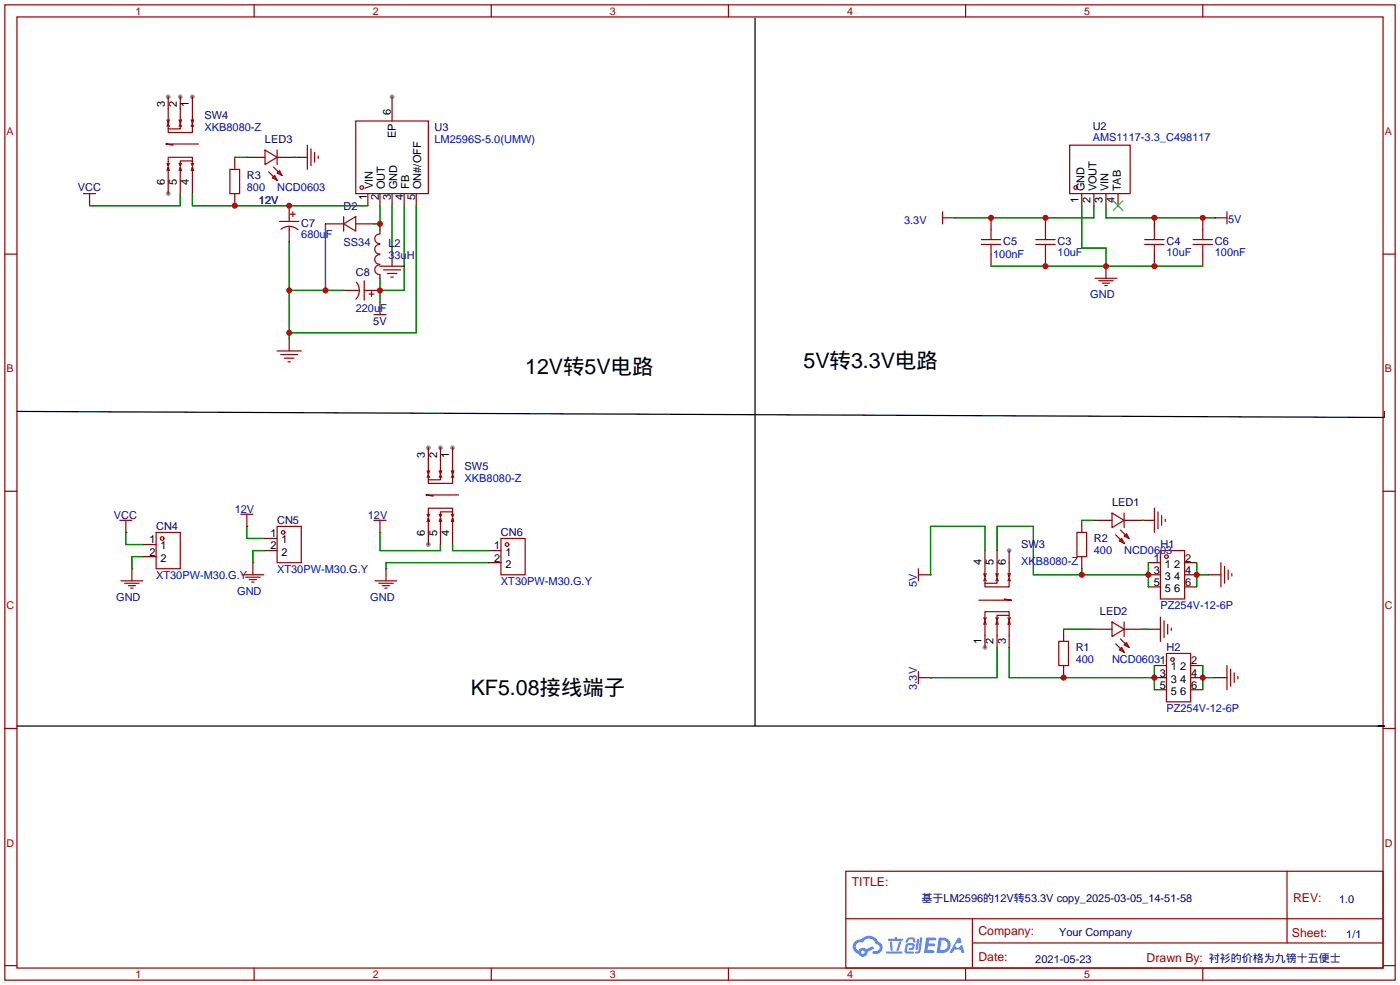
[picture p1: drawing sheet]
<svg xmlns="http://www.w3.org/2000/svg" width="294mm" height="207mm" viewBox="0 0 294 207" stroke-linecap="round" stroke-linejoin="round" font-family="sans-serif">
<g fill="#999">
<circle cx="82.3" cy="20.3" r=".51"/>
<circle cx="211.8" cy="115.6" r=".51"/>
<circle cx="206.8" cy="135.9" r=".51"/>
<circle cx="35.3" cy="40.6" r=".51"/>
<circle cx="35.3" cy="20.3" r=".51"/>
<circle cx="37.8" cy="20.3" r=".51"/>
<circle cx="40.4" cy="20.3" r=".51"/>
<circle cx="89.9" cy="114.3" r=".51"/>
<circle cx="89.9" cy="94" r=".51"/>
<circle cx="92.5" cy="94" r=".51"/>
<circle cx="95" cy="94" r=".51"/>
</g>
<g fill="none" stroke="#a10000" stroke-width=".25">
<path d="M1 1h291.9v204.7h-291.9zM3.6 3.6h286.7v199.6h-286.7zM53.3 1v2.6M103.1 1v2.6M152.9 1v2.6M202.7 1v2.6M252.5 1v2.6M1 53.3h2.6M290.3 53.3h2.6M1 103.1h2.6M290.3 103.1h2.6M1 152.9h2.6"/>
<path d="M290.3 152.9h2.6M177.5 182.9h112.8v20.3h-112.8zM177.6 192.8h112.6M204.1 197.9h86.1M204.1 192.8v10.2M270.2 182.9v15M1 202.7h2.6M53.3 203.2v2.5M103.1 203.2v2.5M152.9 203.2v2.5M202.7 203.2v2.5M252.5 203.2v2.5"/>
<path d="M290.3 202.7h2.6"/>
</g>
<g fill="#5487ff">
<path d="M194.4 196.8h1.8l.3 .1-.1 .4-1.4 .1-.1 .6h1.2l.2 .3-.3 .3h-1.2l-.1 .9h1.3l.2 .2-.2 .3h-2z"/>
<path d="M201.1 196.8h.5l.2 1-.4 .2a.54 .54 0 0 0-.8 .2 .54 .54 0 0 0 .3 .8 .54 .54 0 0 0 .7-.5l.4-.2 .4 1.7h-.6l-.2-.7h-1.3l-.3 .7h-.7z"/>
<path d="M192.5 197.1h.5l-.4 2.1-.2 .2-.2-.2z"/>
<path d="M193.2 196.8h.4l-.4 2.8a.64 .64 0 0 1-.4 .5 .64 .64 0 0 1-.7-.2l.7-.3z"/>
<path d="M190.5 196.9l.5-.1h.8l.4 1-.4 .1-.3-.7-.7 .1a.68 .68 0 0 1-.7 .6l-.1-.2z"/>
<path d="M190.3 198.1l1.3-.1a.75 .75 0 0 1 .4 .8 .75 .75 0 0 1-.6 .6h-.6l-.1-.2 .3-.2h.4l.2-.6h-1l-.3 1.3h1.4l.2 .3-.3 .2h-1.3l-.3-.2-.1-.4z"/>
<path d="M186.1 199.7h3.1l.2 .2-.2 .3h-3.1z"/>
<path d="M188.7 197.6h.5l-.3 1.2a.73 .73 0 0 1-.5 .8l-.2-.2z"/>
<path d="M186.8 197.7h.4l.2 1.7-.2 .2-.2-.2z"/>
<path d="M186.4 197.1h1.4l.1-.4h.4v.4h1.1l.2 .2-.3 .2h-2.8z"/>
<path d="M197.1 196.8l-.5 3.2h1.1a1.64 1.64 0 0 0 1.8-1.6 1.64 1.64 0 0 0-1.9-1.6zM197.6 197.4a1.08 1.08 0 0 1 1.3 1.1 1.08 1.08 0 0 1-1.4 1h-.2z"/>
<path d="M179.5 197.6a1.5 1.5 0 0 0 .7 2.6 .99 .99 0 0 0 1.1 .6 .99 .99 0 0 0 .8-1l1.4-.7-.3-.5-1.3 .7-.2-.2a1 1 0 0 0-1.5 .5 .95 .95 0 0 1-.5-1.4 .95 .95 0 0 1 1.4-.3 1.46 1.46 0 0 1 1.5-.9 1.46 1.46 0 0 1 1.3 1.2 .78 .78 0 0 1 .7 1 .78 .78 0 0 1-1.1 .4 .3 .3 0 0 0-.4 .3 .3 .3 0 0 0 .3 .3 1.36 1.36 0 0 0 1.8-.8 1.36 1.36 0 0 0-.9-1.7 2.16 2.16 0 0 0-3.6-.5l-.7 .1zM180.8 199.9a.37 .37 0 0 1 .7 0 .37 .37 0 0 1-.7 0z"/>
</g>
<g fill="none" stroke="#a10000" stroke-width=".25">
<path d="M35.1 25.1l.2 .8M35.3 22.9v3l.3-.8M35.3 26v1.1h2.5v-1.1l.3 .5M35.3 35.1l-.2 .7M35.3 26l.3 .5M35.3 26l-.2 .5M35.6 35.8l-.3-.7v3M35.6 34.3l-.3 .5M37.6 34.3l.2 .5v-1h2.6v1M37.6 25.1l.2 .8M37.8 22.9v3l.3-.8M37.8 35.1l-.2 .7"/>
<path d="M37.8 26l-.2 .5M38.1 35.8l-.3-.7v3M38.1 34.3l-.3 .5M40.1 25.1l.3 .8M40.1 34.3l.3 .5M40.4 22.9v3l.2-.8M40.4 33.8v-.8h-5.1v1.8l-.2-.5M40.4 35.1l-.3 .7M40.4 26l-.3 .5M40.6 35.8l-.2-.7v3M40.6 26.5l-.2-.5v1.8h-5.1v-.7M40.6 34.3l-.2 .5"/>
<path d="M41.7 30.2h-6.9l1.5 .3M48.3 35.6h2v5h-2zM55.6 31.5l2.6 1.5-2.6 1.5zM56.4 36.1l1.8 1.7M57.1 37.3l.6-.5 .5 1zM57.4 35.1l1.8 1.7M58.2 36.3l.5-.5 .5 1zM58.2 31.5v3M64.5 30.5v5.1M65.3 31.2v3.6M66 32v2M66.8 32.8v.5"/>
<path d="M74.7 25.4h15.2v15.2h-15.2zM224.5 30.5h12.7v10.1h-12.7zM17.5 40.6h2.6M18.8 40.6v1.3M58.7 46.5h4M59 48.1a2.74 2.74 0 0 1 3.6 .1M60.7 45.7v.8M60.7 47.5v.8M61 45h1M61.5 44.5v1M72.1 47l2.6-1.5v3zM72.1 45.5v3"/>
<path d="M74.8 59.2a2.74 2.74 0 0 1-.1 3.6M76.5 58.9v4.1M79.7 53.5a1.01 1.01 0 0 0-1 1 1.01 1.01 0 0 0 1 1M79.7 51.3a1.01 1.01 0 0 0-1 1 1.01 1.01 0 0 0 1 1M79.7 55.6a1.01 1.01 0 0 0-1 1 1.01 1.01 0 0 0 1 1M79.7 49.1a1.01 1.01 0 0 0-1 1 1.01 1.01 0 0 0 1 1M79.8 55.9h5M80.5 56.6h3.6M81.3 57.4h2M82 58.2h.5M197.9 45.7h2.5M197.9 44.5v2.5"/>
<path d="M206 51.3h4.1M206 50.3h4.1M208 48.3v2M208 51.3v2M217.4 51.3h4.1M217.4 50.3h4.1M219.5 48.3v2M219.5 51.3v2M229.9 58.4h4.5M230.6 58.9h3.1M231.4 59.4h1.5M231.9 59.9h.5"/>
<path d="M232.2 55.9v2.5M240.3 51.3h4M240.3 50.3h4M242.3 48.3v2M242.3 51.3v2M250.4 51.3h4.1M250.4 50.3h4.1M252.5 48.3v2M252.5 51.3v2M255 45.7h2.6M257.6 44.5v2.5M58.2 73.7h5"/>
<path d="M58.9 74.4h3.6M59.7 75.2h2M60.5 75.9h.5M74.7 61h.7M76.5 61h.7M77.5 61.7h1M78 61.2v1M78.5 66h2.5M79.8 64.8v1.2M89.7 98.8l.2 .8M89.9 96.5v3.1l.3-.8M89.9 99.7v1h2.6v-1l.2 .5"/>
<path d="M89.9 99.7l.3 .5M89.9 99.7l-.2 .5M92.2 98.8l.3 .8M92.5 96.5v3.1l.2-.8M92.5 99.7l-.3 .5M94.7 98.8l.3 .8M95 96.5v3.1l.2-.8M95 99.7l-.3 .5M25.1 109.2h2.6M26.4 109.2v2.6M27.7 119.4v2.5M32.8 111.8h5v7.6h-5z"/>
<path d="M50.5 108h2.6M51.8 108v2.5M53.1 118.1v2.6M58.2 110.5h5v7.6h-5zM78.5 109.2h2.5M79.8 109.2v2.6M81 119.4v2.5M89.9 108.7l-.2 .8M90.2 109.5l-.3-.8v3.1M90.2 108l-.3 .5M92.2 108l.3 .5v-1.1h2.5v1.1M92.5 108.7l-.3 .8"/>
<path d="M92.7 109.5l-.2-.8v3.1M92.7 108l-.2 .5M94.7 108l.3 .5M95 107.4v-.7h-5.1v1.8l-.2-.5M95 108.7l-.3 .8M95.2 109.5l-.2-.8v3.1M95.2 100.2l-.2-.5v1.8h-5.1v-.8M95.2 108l-.2 .5M96.3 103.9h-6.9l1.5 .2M105.2 113h5v7.7h-5zM192.8 119.4v2.5M206.8 118.1v3.1l-.3-.8"/>
<path d="M209.3 118.1v3.1l-.3-.8M211.8 118.1v3.1l-.2-.8M226.1 111.8h2v5h-2zM233.4 107.7l2.6 1.5-2.6 1.5zM234.2 112.3l1.8 1.7M234.9 113.5l.6-.5 .5 1zM235.2 111.3l1.8 1.7M236 112.5l.5-.5 .5 1zM236 107.7v3M242.3 106.7v5.1M243.1 107.4v3.6M243.6 115.6h5.1v10.1h-5.1z"/>
<path d="M243.8 108.2v2M244.6 109v.5M256.3 118.1v5.1M257 118.9v3.5M257.8 119.6v2.1M25.4 121.9h4.6M26.2 122.4h3M26.9 122.9h1.5M27.4 123.4h.5M50.8 120.7h4.6M51.6 121.2h3M52.3 121.7h1.5"/>
<path d="M52.8 122.2h.5M78.7 121.9h4.6M79.5 122.4h3M80.3 122.9h1.5M80.8 123.4h.5M192.8 120.7h2.5M206.5 131.1l.3-.8v3.1M206.8 121.4v1h2.5v-1l.2 .5M206.8 130.3l.2 .8M206.8 121.4l.2 .5M206.8 121.4l-.3 .5M207 120.4l-.2 .8"/>
<path d="M207 129.7l-.2 .5M209 131.1l.3-.8v3.1M209 129.7l.3 .5v-1h2.5v1M209.3 130.3l.2 .8M209.3 121.4l-.3 .5M209.5 120.4l-.2 .8M209.5 129.7l-.2 .5M210.8 125.7l1.5 .3h-6.8M211.6 131.1l.2-.8v3.1M211.6 129.7l.2 .5M211.8 129.2v-.8h-5v1.8l-.3-.5M211.8 130.3l.3 .8"/>
<path d="M211.8 121.4l-.2 .5M212.1 121.9l-.3-.5v1.8h-5v-.8M212.1 120.4l-.3 .8M212.1 129.7l-.3 .5M222.2 134.6h2.1v5.1h-2.1zM233.4 130.6l2.6 1.5-2.6 1.5zM234.2 135.1l1.8 1.8M234.9 136.4l.6-.5 .5 1zM235.2 134.1l1.8 1.8M236 135.4l.5-.5 .5 1zM236 130.6v3M243.6 129.5v5.1"/>
<path d="M244.3 130.3v3.6M244.9 137.2h5v10.1h-5zM245.1 131.1v2M245.9 131.8v.5M257.6 139.7v5.1M258.6 120.4v.5M192.8 141v2.5M192.8 142.2h2.5M258.3 140.5v3.5M259.1 141.2v2.1M259.8 142v.5"/>
<circle cx="75.9" cy="39.4" r=".38"/>
<circle cx="225.8" cy="39.4" r=".38"/>
<circle cx="34" cy="113" r=".38"/>
<circle cx="59.4" cy="111.8" r=".38"/>
<circle cx="106.4" cy="114.3" r=".38"/>
<circle cx="244.9" cy="116.8" r=".38"/>
<circle cx="246.1" cy="138.4" r=".38"/>
</g>
<g fill="none" stroke="#870000" stroke-width=".25">
<path d="M35.3 20.3v2.6M35.3 38.1v2.5M37.8 20.3v2.6M37.8 38.1v2.5M40.4 20.3v2.6M40.4 38.1v2.5M49.3 33v2.6M51.8 33h3.8M58.2 33h6.3M82.3 20.3v5.1M18.8 41.9v1.3M49.3 40.6v2.6"/>
<path d="M60.7 43.2v2.5M60.7 48.3v2.5M68.3 47h3.8M74.7 47h3.8M77.2 40.6v2.6M79.8 40.6v2.6M79.8 48.3v.7M79.8 57.7v.7M82.3 40.6v2.6M82.3 53.3v2.6M84.8 40.6v2.6M87.4 40.6v2.6"/>
<path d="M200.4 45.7h.1M208 45.7v2.6M208 53.3v2.6M219.5 45.7v2.6M219.5 53.3v2.6M227.1 40.6v2.6M229.6 40.6v2.6M232.2 55.9h.1M232.2 40.6v2.6M234.7 40.6v2.6M242.3 45.7v2.6M242.3 53.3v2.6"/>
<path d="M252.5 45.7v2.6M252.5 53.3v2.6M255 45.7h.1M60.7 71.1v2.6M72.1 61h2.6M77.2 61h2.6M79.8 63.5v1.3M89.9 94v2.5M92.5 94v2.5M95 94v2.5M26.4 111.8h.1M27.7 119.4h.1"/>
<path d="M30.2 114.3h2.6M30.2 116.8h2.6M51.8 110.5h.1M53.1 118.1h.1M55.6 113h2.6M55.6 115.6h2.6M79.8 111.8h.1M81 119.4h.1M89.9 111.8v2.5M92.5 111.8v2.5M95 111.8v2.5M102.6 118.1h2.6"/>
<path d="M102.6 115.6h2.6M206.8 115.6v2.5M209.3 115.6v2.5M211.8 115.6v2.5M227.1 109.2v2.6M227.1 116.8v2.6M229.6 109.2h3.8M236 109.2h6.3M241 118.1h2.6M248.7 118.1h2.5M195.3 120.7h.1M206.8 133.4v2.5"/>
<path d="M209.3 133.4v2.5M211.8 133.4v2.5M223.3 132.1v2.5M223.3 139.7v2.5M229.6 132.1h3.8M236 132.1h3.8M241 123.2h2.6M241 120.7h2.6M241 132.1h2.6M242.3 139.7h2.6M248.7 123.2h2.5M248.7 120.7h2.5"/>
<path d="M249.9 139.7h2.6M253.7 120.7h2.6M195.3 142.2h.1M242.3 144.8h2.6M242.3 142.2h2.6M249.9 144.8h2.6M249.9 142.2h2.6M255 142.2h2.6"/>
</g>
<path d="M233.7 42.2l2 2M235.7 42.2l-2 2" fill="none" stroke="#3c3" stroke-width=".25"/>
<path d="M158.5 3.8v148.6M3.6 86.4l287 1.2v-1.2M3.6 152.4h287h-1.3" fill="none" stroke="#000" stroke-width=".25"/>
<g fill="none" stroke="#008700" stroke-width=".25">
<path d="M49.3 33h2.5M62 33h.1M37.8 40.6v2.6h-19M40.4 40.6v2.6h36.8M60.7 50.8v20.3M68.3 47v14M78.5 47h1.3M79.8 43.2v5.1M79.8 58.4v5.1M82.3 43.2v10.1M84.8 43.2v17.8h-5M87.4 43.2v26.7h-26.7"/>
<path d="M208 55.9h44.5M227.1 43.2v8.9h5.1v3.8M229.6 43.2v2.5h-29.2M232.2 43.2v2.5h22.8M60.7 61h11.4M26.4 111.8v2.5h3.8M30.2 116.8h-2.5v2.6M51.8 110.5v2.5h3.8M55.6 115.6h-2.5v2.5M79.8 111.8v3.8h12.7v-1.3M95 114.3v1.3h7.6M102.6 118.1h-21.6v1.3"/>
<path d="M206.8 115.6v-5.1h-11.5v10.2M209.3 115.6v-5.1h7.6v10.2h24.1M227.1 119.4v1.3M227.1 109.2h2.5M239.8 109.2h.1M241 118.1v5.1M251.2 118.1v5.1M209.3 135.9v6.3h-14M211.8 135.9v6.3h30.5M223.3 132.1h6.3M239.8 132.1h1.2M242.3 139.7v5.1"/>
<path d="M251.2 120.7h2.5M252.5 139.7v5.1M252.5 142.2h2.5"/>
</g>
<g fill="#c00">
<circle cx="219.5" cy="55.9" r=".63"/>
<circle cx="232.2" cy="55.9" r=".63"/>
<circle cx="242.3" cy="55.9" r=".63"/>
<circle cx="242.3" cy="45.7" r=".63"/>
<circle cx="252.5" cy="45.7" r=".63"/>
<circle cx="208" cy="45.7" r=".63"/>
<circle cx="219.5" cy="45.7" r=".63"/>
<circle cx="79.8" cy="47" r=".63"/>
<circle cx="79.8" cy="61" r=".63"/>
<circle cx="68.3" cy="61" r=".63"/>
<circle cx="60.7" cy="61" r=".63"/>
<circle cx="60.7" cy="69.8" r=".63"/>
<circle cx="241" cy="120.6" r=".63"/>
<circle cx="227.1" cy="120.6" r=".63"/>
<circle cx="251.2" cy="120.6" r=".63"/>
<circle cx="242.3" cy="142.2" r=".63"/>
<circle cx="223.3" cy="142.2" r=".63"/>
<circle cx="252.5" cy="142.2" r=".63"/>
<circle cx="49.3" cy="43.2" r=".63"/>
<circle cx="60.7" cy="43.2" r=".63"/>
</g>
<g font-size="4.5">
<text x="168.7" y="77.3">5V转3.3V电路</text>
<text x="110.2" y="78.5">12V转5V电路</text>
<text x="98.8" y="145.8">KF5.08接线端子</text>
</g>
<g font-size="2.6" fill="#a00000">
<text x="178.8" y="186.1">TITLE:</text>
<text x="271.4" y="189.4">REV:</text>
<text x="205.4" y="196.3">Company:</text>
<text x="271.2" y="196.7">Sheet:</text>
<text x="205.4" y="201.8">Date:</text>
<text x="240.7" y="201.9">Drawn By: 衬衫的价格为九镑十五便士</text>
</g>
<g font-size="2.3">
<text x="34.6" y="22.4" transform="rotate(-90 34.6 22.4)">3</text>
<text x="37.1" y="22.4" transform="rotate(-90 37.1 22.4)">2</text>
<text x="39.7" y="22.4" transform="rotate(-90 39.7 22.4)">1</text>
<text x="82.1" y="24.1" transform="rotate(-90 82.1 24.1)">6</text>
<text x="83.1" y="29" transform="rotate(-90 83.1 29)">EP</text>
<text x="34.6" y="38.9" transform="rotate(-90 34.6 38.9)">6</text>
<text x="37.1" y="38.9" transform="rotate(-90 37.1 38.9)">5</text>
<text x="39.7" y="38.9" transform="rotate(-90 39.7 38.9)">4</text>
<text x="78.3" y="39.7" transform="rotate(-90 78.3 39.7)">VIN</text>
<text x="80.8" y="39.7" transform="rotate(-90 80.8 39.7)">OUT</text>
<text x="83.3" y="39.7" transform="rotate(-90 83.3 39.7)">GND</text>
<text x="85.9" y="39.7" transform="rotate(-90 85.9 39.7)">FB</text>
<text x="88.4" y="39.7" transform="rotate(-90 88.4 39.7)">ON#/OFF</text>
<text x="227.6" y="40.2" transform="rotate(-90 227.6 40.2)">GND</text>
<text x="230.2" y="40.2" transform="rotate(-90 230.2 40.2)">VOUT</text>
<text x="232.7" y="40.2" transform="rotate(-90 232.7 40.2)">VIN</text>
<text x="235.2" y="40.2" transform="rotate(-90 235.2 40.2)">TAB</text>
<text x="77" y="42.1" transform="rotate(-90 77 42.1)">1</text>
<text x="79.5" y="42.1" transform="rotate(-90 79.5 42.1)">2</text>
<text x="82.1" y="42.1" transform="rotate(-90 82.1 42.1)">3</text>
<text x="84.6" y="42.1" transform="rotate(-90 84.6 42.1)">4</text>
<text x="87.1" y="42.1" transform="rotate(-90 87.1 42.1)">5</text>
<text x="226.4" y="42.5" transform="rotate(-90 226.4 42.5)">1</text>
<text x="228.9" y="42.5" transform="rotate(-90 228.9 42.5)">2</text>
<text x="231.4" y="42.5" transform="rotate(-90 231.4 42.5)">3</text>
<text x="234" y="42.5" transform="rotate(-90 234 42.5)">4</text>
<text x="89.2" y="96" transform="rotate(-90 89.2 96)">3</text>
<text x="91.7" y="96" transform="rotate(-90 91.7 96)">2</text>
<text x="94.3" y="96" transform="rotate(-90 94.3 96)">1</text>
<text x="56.8" y="112.8">1</text>
<text x="89.2" y="112.6" transform="rotate(-90 89.2 112.6)">6</text>
<text x="91.7" y="112.6" transform="rotate(-90 91.7 112.6)">5</text>
<text x="94.3" y="112.6" transform="rotate(-90 94.3 112.6)">4</text>
<text x="31.4" y="114.1">1</text>
<text x="31.4" y="116.6">2</text>
<text x="33.7" y="115.3">1</text>
<text x="33.7" y="117.9">2</text>
<text x="56.8" y="115.3">2</text>
<text x="59.1" y="114.1">1</text>
<text x="59.1" y="116.6">2</text>
<text x="103.7" y="115.3">1</text>
<text x="103.7" y="117.9">2</text>
<text x="106.1" y="116.6">1</text>
<text x="106.1" y="119.2">2</text>
<text x="206" y="118.6" transform="rotate(-90 206 118.6)">4</text>
<text x="208.6" y="118.6" transform="rotate(-90 208.6 118.6)">5</text>
<text x="211.1" y="118.6" transform="rotate(-90 211.1 118.6)">6</text>
<text x="242.2" y="117.9">1</text>
<text x="244.5" y="119.2">1</text>
<text x="246.4" y="119.2">2</text>
<text x="248.8" y="117.9">2</text>
<text x="242.2" y="120.4">3</text>
<text x="242.2" y="123">5</text>
<text x="244.5" y="121.7">3</text>
<text x="244.5" y="124.2">5</text>
<text x="246.4" y="124.2">6</text>
<text x="246.4" y="121.7">4</text>
<text x="248.8" y="123">6</text>
<text x="248.8" y="120.4">4</text>
<text x="206" y="135.1" transform="rotate(-90 206 135.1)">1</text>
<text x="208.6" y="135.1" transform="rotate(-90 208.6 135.1)">2</text>
<text x="211.1" y="135.1" transform="rotate(-90 211.1 135.1)">3</text>
<text x="243.4" y="142">3</text>
<text x="245.8" y="140.7">1</text>
<text x="245.8" y="143.3">3</text>
<text x="247.7" y="143.3">4</text>
<text x="247.7" y="140.7">2</text>
<text x="250.1" y="142">4</text>
<text x="250.1" y="139.5">2</text>
<text x="243.4" y="144.6">5</text>
<text x="245.8" y="145.8">5</text>
<text x="247.7" y="145.8">6</text>
<text x="250.1" y="144.6">6</text>
</g>
<g font-size="2.3" fill="#000080">
<text x="42.9" y="24.9">SW4</text>
<text x="91.2" y="27.5">U3</text>
<text x="229.4" y="27.3">U2</text>
<text x="55.6" y="30">LED3</text>
<text x="16.4" y="40.2">VCC</text>
<text x="51.8" y="37.6">R3</text>
<text x="63.2" y="47.6">C7</text>
<text x="72.1" y="44">D2</text>
<text x="81.5" y="51.9">L2</text>
<text x="210.6" y="51.5">C5</text>
<text x="222" y="51.5">C3</text>
<text x="244.9" y="51.5">C4</text>
<text x="255" y="51.5">C6</text>
<text x="74.7" y="58">C8</text>
<text x="78.3" y="68.1">5V</text>
<text x="97.5" y="98.6">SW5</text>
<text x="233.4" y="106.2">LED1</text>
<text x="32.8" y="111.3">CN4</text>
<text x="58.2" y="110">CN5</text>
<text x="105.2" y="112.6">CN6</text>
<text x="229.6" y="113.8">R2</text>
<text x="214.4" y="115.1">SW3</text>
<text x="243.6" y="115.1">H1</text>
<text x="230.9" y="129.1">LED2</text>
<text x="225.8" y="136.7">R1</text>
<text x="244.9" y="136.7">H2</text>
<text x="193.5" y="189.4">基于LM2596的12V转53.3V copy_2025-03-05_14-51-58</text>
<text x="281.1" y="189.5">1.0</text>
<text x="222.3" y="196.4">Your Company</text>
<text x="282.6" y="197">1/1</text>
<text x="217.3" y="202">2021-05-23</text>
</g>
<g font-size="2.3" fill="#00f">
<text x="42.9" y="27.5">XKB8080-Z</text>
<text x="229.4" y="29.6">AMS1117-3.3_C498117</text>
<text x="91.2" y="30">LM2596S-5.0(UMW)</text>
<text x="51.8" y="40.2">800</text>
<text x="58.2" y="40.2">NCD0603</text>
<text x="54.4" y="42.7">12V</text>
<text x="189.8" y="46.9">3.3V</text>
<text x="257.8" y="46.9">5V</text>
<text x="63.2" y="50">680uF</text>
<text x="72.1" y="51.6">SS34</text>
<text x="222" y="53.8">10uF</text>
<text x="244.9" y="53.8">10uF</text>
<text x="255" y="53.8">100nF</text>
<text x="81.5" y="54.4">33uH</text>
<text x="208.5" y="54.1">100nF</text>
<text x="74.7" y="65.6">220uF</text>
<text x="228.9" y="62.6">GND</text>
<text x="97.5" y="101.1">XKB8080-Z</text>
<text x="49.3" y="107.6">12V</text>
<text x="23.9" y="108.9">VCC</text>
<text x="77.2" y="108.9">12V</text>
<text x="214.4" y="118.7">XKB8080-Z</text>
<text x="229.6" y="116.4">400</text>
<text x="236" y="116.4">NCD0603</text>
<text x="32.8" y="121.5">XT30PW-M30.G.Y</text>
<text x="49.8" y="124.9">GND</text>
<text x="58.2" y="120.2">XT30PW-M30.G.Y</text>
<text x="105.2" y="122.7">XT30PW-M30.G.Y</text>
<text x="192.4" y="123.2" transform="rotate(-90 192.4 123.2)">5V</text>
<text x="24.4" y="126.1">GND</text>
<text x="77.7" y="126.1">GND</text>
<text x="243.6" y="127.8">PZ254V-12-6P</text>
<text x="225.8" y="139.2">400</text>
<text x="233.4" y="139.2">NCD06031</text>
<text x="192.4" y="144.8" transform="rotate(-90 192.4 144.8)">3.3V</text>
<text x="244.9" y="149.4">PZ254V-12-6P</text>
</g>
<g font-size="2.2" fill="#a00000">
<text x="28.4" y="3.1">1</text>
<text x="78.2" y="3.1">2</text>
<text x="128" y="3.1">3</text>
<text x="177.8" y="3.1">4</text>
<text x="227.6" y="3.1">5</text>
<text x="1.4" y="28.3">A</text>
<text x="290.7" y="28.3">A</text>
<text x="1.4" y="78.1">B</text>
<text x="290.7" y="78.1">B</text>
<text x="1.4" y="127.9">C</text>
<text x="290.7" y="127.9">C</text>
<text x="1.4" y="177.7">D</text>
<text x="290.7" y="177.7">D</text>
<text x="28.4" y="205.3">1</text>
<text x="78.2" y="205.3">2</text>
<text x="128" y="205.3">3</text>
<text x="177.8" y="205.3">4</text>
<text x="227.6" y="205.3">5</text>
</g>
</svg>
